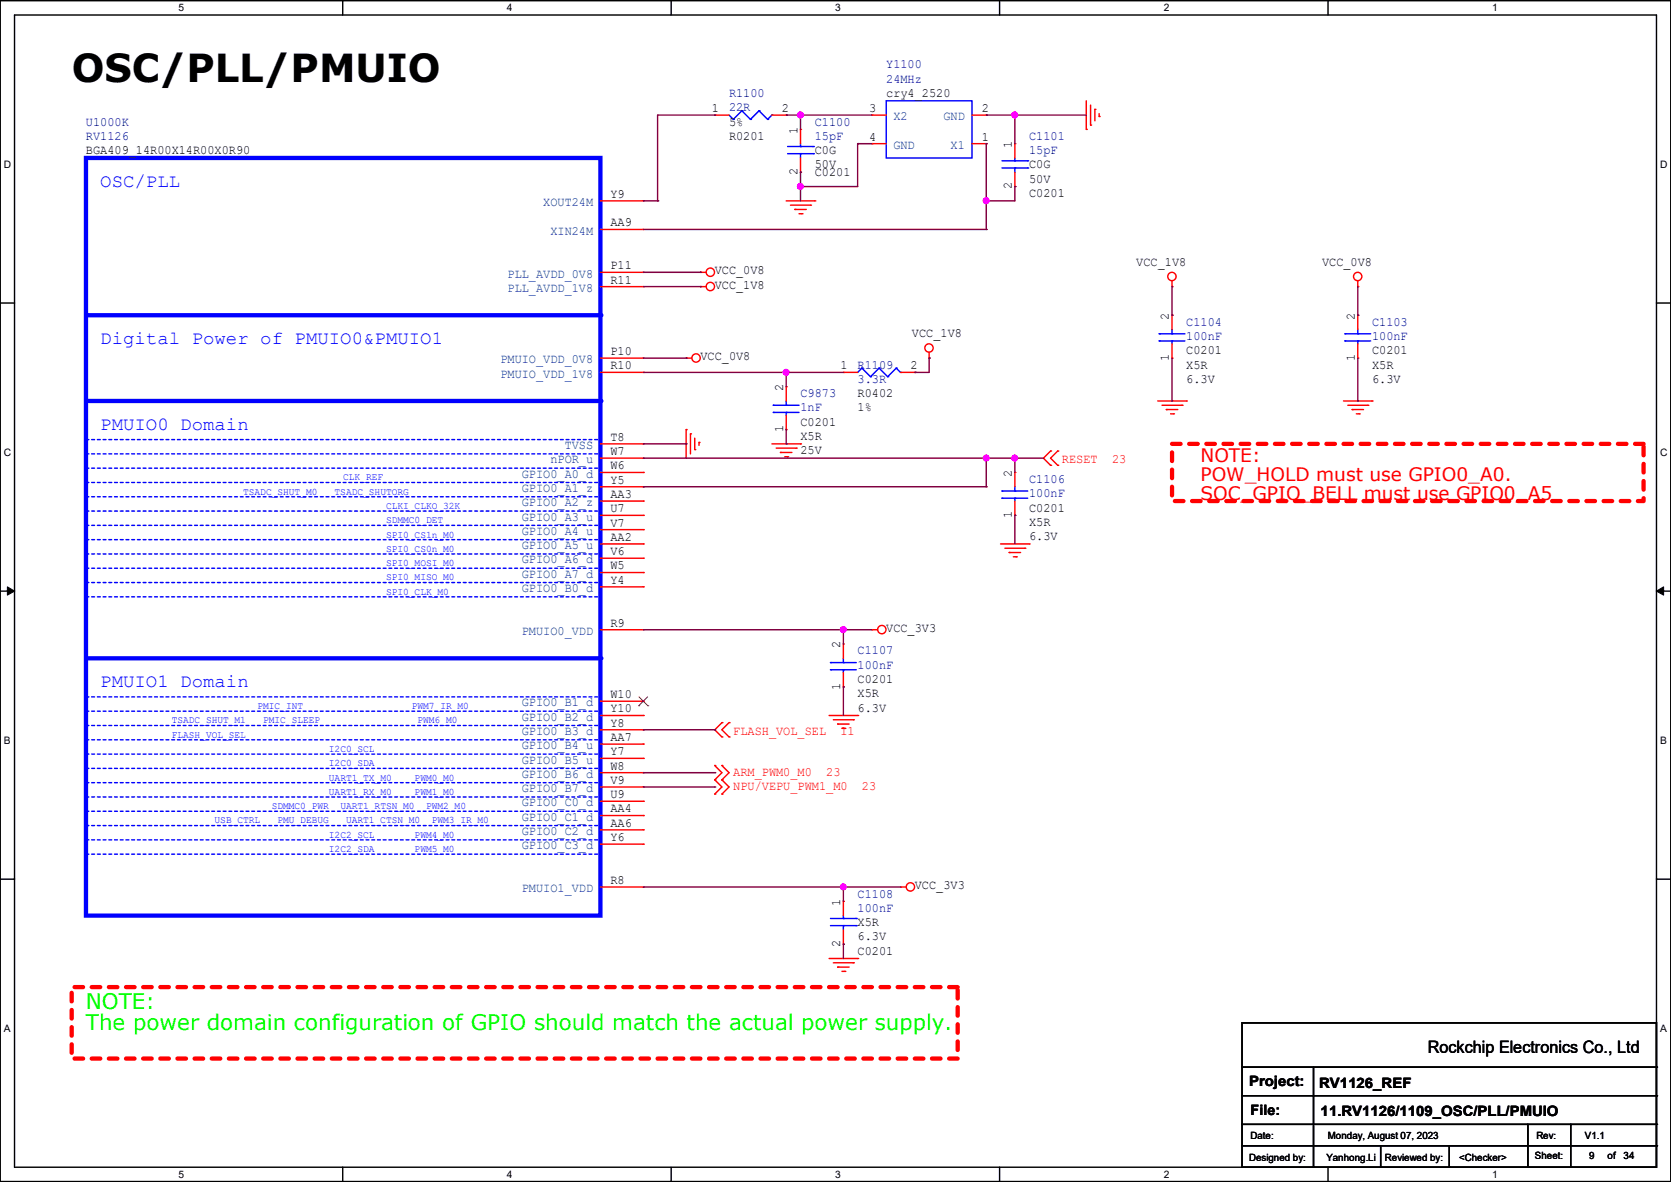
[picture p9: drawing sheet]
<svg xmlns="http://www.w3.org/2000/svg" width="297mm" height="210mm" viewBox="0 0 297 210" stroke-linecap="round" stroke-linejoin="round" font-family="sans-serif">
<path d="M0 .1h297v209.8h-297zM2.6 2.7h291.8v204.7h-291.8z" fill="none" stroke="#000" stroke-width=".25"/>
<g fill="#fff">
<path d="M31.7 .4h1v2h-1z"/>
<path d="M31.7 207.6h1v2h-1z"/>
</g>
<path d="M60.9 .1v2.6M60.9 207.4v2.5" fill="none" stroke="#000" stroke-width=".25"/>
<g fill="#fff">
<path d="M90.1 .4h1v2h-1z"/>
<path d="M90.1 207.6h1v2h-1z"/>
</g>
<path d="M119.3 .1v2.6M119.3 207.4v2.5" fill="none" stroke="#000" stroke-width=".25"/>
<g fill="#fff">
<path d="M148.5 .4h.9v2h-.9z"/>
<path d="M148.5 207.6h.9v2h-.9z"/>
</g>
<path d="M177.7 .1v2.6M177.7 207.4v2.5" fill="none" stroke="#000" stroke-width=".25"/>
<g fill="#fff">
<path d="M206.8 .4h1v2h-1z"/>
<path d="M206.8 207.6h1v2h-1z"/>
</g>
<path d="M236.1 .1v2.6M236.1 207.4v2.5" fill="none" stroke="#000" stroke-width=".25"/>
<g fill="#fff">
<path d="M265.2 .4h1v2h-1z"/>
<path d="M265.2 207.6h1v2h-1z"/>
<path d="M.7 28.2h1.2v2h-1.2z"/>
<path d="M295.1 28.2h1.2v2h-1.2z"/>
<path d="M.7 79.4h1.2v2h-1.2z"/>
<path d="M295.1 79.4h1.2v2h-1.2z"/>
</g>
<path d="M0 53.8h2.6M294.4 53.8h2.6" fill="none" stroke="#000" stroke-width=".25"/>
<g fill="#fff">
<path d="M.7 130.6h1.2v2h-1.2z"/>
<path d="M295.1 130.6h1.1v2h-1.1z"/>
</g>
<path d="M0 105h2.6M294.4 105h2.6" fill="none" stroke="#000" stroke-width=".25"/>
<path d="M1.3 104.3l1.3 .7-1.3 .7zM294.4 105l1.3-.7v1.4z" fill="#000" stroke="#000" stroke-width=".18"/>
<g fill="#fff">
<path d="M.7 181.8h1.2v2h-1.2z"/>
<path d="M295.1 181.8h1.1v2h-1.1z"/>
</g>
<g fill="none" stroke="#000" stroke-width=".25">
<path d="M0 156.2h2.6M294.4 156.2h2.6M220.8 181.7h73.6v25.7h-73.6zM220.8 189.6h73.6M220.8 194.7h73.6M220.8 199.8h73.6M233.5 189.6v17.8M271.6 199.8v7.6M279.2 199.8v7.6M294.4 189.6h.1M294.4 194.7h.1M294.4 199.8h.1"/>
<path d="M220.8 203.6h73.6M233.5 207.4h.1M245.4 207.4h.1M245.4 203.6v3.8M257.6 207.4h.1M257.6 203.6v3.8M271.6 207.4h.1M279.2 207.4h.1M294.4 203.6h.1"/>
</g>
<path d="M208.3 78.9h83.8v10.1h-83.8zM12.7 175.4h157.5v12.7h-157.5z" fill="none" stroke="#f00" stroke-width=".76" stroke-dasharray="1.5 1.5"/>
<g fill="none" stroke="#f00" stroke-width=".25">
<path d="M193.1 17.9v5.1M193.8 18.7v3.5M194.6 19.4h.1M194.6 19.4v2.1M127 20.4h.1M127 20.4h2.6M137.2 20.4h2.5M139.7 20.4h.1M139.7 35.7h5.1M140.5 36.4h3.6M141.3 37.2h.1M141.3 37.2h2"/>
<path d="M142 38h.5M142.3 23h.1M142.3 30.6h.1M142.3 23v2.5M142.3 28.1v2.5M142.5 38h.1M144.1 36.4h.1M144.8 35.7h.1M155 20.4h.1M155 25.5h.1M155 25.5h2.5M155 20.4h2.5"/>
<path d="M172.8 25.5h2.5M172.8 20.4h2.5M175.3 25.5h.1M175.3 20.4h.1M180.4 25.5h.1M180.4 33.1h.1M180.4 25.5v2.6M180.4 30.6v2.5M193.1 23h.1M193.8 22.2h.1M195.4 20.7h.1M195.4 20.2v.5"/>
<path d="M124.5 48.4h.1M124.5 50.9h.1M124.5 48.4h1M124.5 50.9h1M208.3 50.9h.1M208.3 56h.1M208.3 49.9v1M208.3 56v2.5M241.3 50.9h.1M241.3 56h.1M241.3 49.9v1M241.3 56v2.5"/>
<path d="M122 63.6h.1M122 76.3h.1M122 63.6h1M122 76.3v5.1M122.7 77.1h.1M122.7 77.1v3.5M123.5 79.9h.1M123.5 77.9v2M124.2 78.6h.1M124.2 78.6v.5M137.2 78.9h5.1M138 79.6h3.5"/>
<path d="M139.7 76.3h.1M139.7 68.7h.1M139.7 68.7v2.5M139.7 73.8v2.5M141.5 79.6h.1M142.3 78.9h.1M149.9 66.2h.1M149.9 66.2h2.5M160.1 66.2h2.5M162.6 66.2h.1M165.1 63.6h.1M165.1 62.6v1"/>
<path d="M205.8 71.2h5.1M206.5 72h3.6M207.3 72.8h.1M207.3 72.8h2M208.1 73.5h.5M208.3 63.6h.1M208.3 61.1v2.5M208.6 73.5h.1M210.1 72h.1M210.9 71.2h.1M238.8 71.2h5.1M239.6 72h3.5"/>
<path d="M240.3 72.8h.1M240.3 72.8h2.1M241.1 73.5h.5M241.3 63.6h.1M241.3 61.1v2.5M241.6 73.5h.1M243.1 72h.1M243.9 71.2h.1M138.7 80.4h.1M138.7 80.4h2.1M139.5 81.2h.5M140 81.2h.1"/>
<path d="M177.8 96.6h5.1M178.6 97.4h3.6M179.4 98.2h.1M179.4 98.2h2M180.1 98.9h.5M180.4 91.6h.1M180.4 83.9h.1M180.4 83.9v2.6M180.4 89v2.6M180.6 98.9h.1M182.2 97.4h.1M182.9 96.6h.1"/>
<path d="M186.7 80.1h.1M186.7 82.7h.1M186.7 80.1l-1.2 1.3 1.2 1.3M188 82.7h.1M188 80.1h.1M188 80.1l-1.3 1.3 1.3 1.3M149.9 114.4h.1M149.9 114.4v2.6M149.9 119.5v2.5M155 111.9h.1M155 111.9h1M127 138.6h.1"/>
<path d="M127 136h.1M127 138.6l1.3 1.2-1.3 1.3M127 136l1.3 1.3-1.3 1.3M128.3 128.4h.1M128.3 130.9h.1M128.3 138.6h.1M128.3 136h.1M128.3 136l1.3 1.3-1.3 1.3M128.3 128.4l-1.3 1.3 1.3 1.2M128.3 138.6l1.3 1.2-1.3 1.3M129.6 130.9h.1M129.6 128.4h.1"/>
<path d="M129.6 128.4l-1.3 1.3 1.3 1.2M147.4 127.1h5M148.1 127.9h3.6M148.9 128.7h.1M148.9 128.7h2M149.6 129.4h.6M149.9 122h.1M150.2 129.4h.1M151.7 127.9h.1M152.4 127.1h.1M127 141.1h.1M128.3 141.1h.1"/>
<path d="M160.1 157.6h.1M160.1 157.6h1M147.4 170.3h5M148.1 171.1h3.6M148.9 171.8h.1M148.9 171.8h2M149.6 172.6h.6M150.2 172.6h.1M151.7 171.1h.1M152.4 170.3h.1"/>
<circle cx="126.3" cy="48.4" r=".74"/>
<circle cx="126.3" cy="50.9" r=".74"/>
<circle cx="208.3" cy="49.1" r=".74"/>
<circle cx="241.3" cy="49.1" r=".74"/>
<circle cx="123.7" cy="63.6" r=".74"/>
<circle cx="165.1" cy="61.8" r=".74"/>
<circle cx="156.7" cy="111.9" r=".74"/>
<circle cx="161.8" cy="157.6" r=".74"/>
</g>
<g fill="none" stroke="#00f" stroke-width=".25">
<path d="M131.9 19.7h.1M131.9 19.7l-1.6 1.5M131.9 19.7l1.5 1.5M134.9 19.7h.1M134.9 19.7l-1.5 1.5M134.9 19.7l1.5 1.5M157.5 17.9h15.3v10.2h-15.3zM129.6 20.4l.7 .8M130.3 21.2h.1M133.4 21.2h.1M136.4 21.2h.1M137.2 20.4h.1"/>
<path d="M137.2 20.4l-.8 .8M140 27.3h4.6M140 26h4.6M142.3 26h.1M142.3 27.3h.1M142.3 25.5v.5M142.3 27.3v.8M144.6 27.3h.1M144.6 26h.1M178.1 29.8h4.6M178.1 28.6h4.6M180.4 28.6h.1"/>
<path d="M180.4 29.8h.1M180.4 28.1v.5M180.4 29.8v.8M182.7 29.8h.1M182.7 28.6h.1M206 59.3h.1M206 59.3h4.6M208.3 59.3h.1M208.3 58.5v.8M239.1 59.3h.1M239.1 59.3h4.5M241.3 59.3h.1"/>
<path d="M241.3 58.5v.8M137.5 72h.1M137.5 73.3h.1M137.5 72h4.5M137.5 73.3h4.5M139.7 73.3h.1M139.7 72h.1M139.7 71.2v.8M139.7 73.3v.5M153.2 65.4h.1M153.2 65.4l-.8 .8M153.2 65.4l1.5 1.5"/>
<path d="M154.7 66.9h.1M156.3 65.4h.1M156.3 65.4l-1.6 1.5M156.3 65.4l1.5 1.5M157.8 66.9h.1M159.3 65.4h.1M159.3 65.4l-1.5 1.5M159.3 65.4l.8 .8M160.1 66.2h.1M206 60.6h.1M206 60.6h4.6M208.3 60.6h.1"/>
<path d="M208.3 60.6v.5M239.1 60.6h.1M239.1 60.6h4.5M241.3 60.6h.1M241.3 60.6v.5M178.1 87.2h.1M178.1 88.5h.1M178.1 87.2h4.6M178.1 88.5h4.6M180.4 88.5h.1M180.4 87.2h.1M180.4 86.5v.7"/>
<path d="M180.4 88.5v.5M147.6 117.7h.1M147.6 119h.1M147.6 117.7h4.6M147.6 119h4.6M149.9 119h.1M149.9 117.7h.1M149.9 117v.7M149.9 119v.5"/>
</g>
<path d="M15.3 28.1h91.4v134.6h-91.4zM15.3 56h91.4" fill="none" stroke="#00f" stroke-width=".76"/>
<circle cx="106.7" cy="56" r=".38" fill="#00f"/>
<path d="M15.3 71.2h91.4" fill="none" stroke="#00f" stroke-width=".76"/>
<circle cx="106.7" cy="71.2" r=".38" fill="#00f"/>
<path d="M15.3 117h91.4" fill="none" stroke="#00f" stroke-width=".76"/>
<circle cx="106.7" cy="117" r=".38" fill="#00f"/>
<g fill="none" stroke="#00f" stroke-width=".25" stroke-dasharray=".5">
<path d="M15.3 78.1h91.4M106.7 78.1h.1M15.3 83.2h91.4M15.3 85.7h91.4M15.3 80.6h91.4M15.3 93.3h91.4M15.3 88.3h91.4M15.3 95.9h91.4M15.3 90.8h91.4M15.3 98.4h91.4M106.7 83.2h.1M106.7 85.7h.1"/>
<path d="M106.7 80.6h.1M106.7 93.3h.1M106.7 88.3h.1M106.7 95.9h.1M106.7 90.8h.1M106.7 98.4h.1M15.3 103.5h91.4M15.3 106h91.4M15.3 101h91.4M106.7 103.5h.1M106.7 106h.1M106.7 101h.1"/>
<path d="M15.3 123.8h91.4M15.3 126.4h91.4M15.3 128.9h91.4M15.3 131.4h91.4M15.3 139.1h91.4M15.3 134h91.4M15.3 136.5h91.4M106.7 123.8h.1M106.7 126.4h.1M106.7 128.9h.1M106.7 131.4h.1M106.7 139.1h.1"/>
<path d="M106.7 134h.1M106.7 136.5h.1M15.3 141.6h91.4M15.3 149.2h91.4M15.3 144.1h91.4M15.3 151.8h91.4M15.3 146.7h91.4M106.7 141.6h.1M106.7 149.2h.1M106.7 144.1h.1M106.7 151.8h.1M106.7 146.7h.1"/>
</g>
<g fill="none" stroke="#f00" stroke-width=".25">
<path d="M106.7 35.7h7.6M114.3 35.7h.1M106.7 40.8h7.6M106.7 48.4h7.6M106.7 50.9h7.6M114.3 40.8h.1M114.3 48.4h.1M114.3 50.9h.1M106.7 78.9h7.6M106.7 63.6h7.6M106.7 66.2h7.6M114.3 78.9h.1"/>
<path d="M114.3 63.6h.1M114.3 66.2h.1M106.7 81.4h7.6M106.7 83.9h7.6M106.7 86.5h7.6M106.7 89h7.6M106.7 91.6h7.6M106.7 94.1h7.6M106.7 96.6h7.6M106.7 99.2h7.6M114.3 81.4h.1M114.3 83.9h.1"/>
<path d="M114.3 86.5h.1M114.3 89h.1M114.3 91.6h.1M114.3 94.1h.1M114.3 96.6h.1M114.3 99.2h.1M106.7 101.7h7.6M106.7 104.3h7.6M106.7 111.9h7.6M114.3 101.7h.1M114.3 104.3h.1M114.3 111.9h.1"/>
<path d="M106.7 137.3h7.6M106.7 139.8h7.6M106.7 124.6h7.6M106.7 127.1h7.6M106.7 129.7h7.6M106.7 134.7h7.6M106.7 132.2h7.6M114.3 137.3h.1M114.3 139.8h.1M114.3 124.6h.1M114.3 127.1h.1M114.3 129.7h.1"/>
<path d="M114.3 134.7h.1M114.3 132.2h.1M106.7 142.4h7.6M106.7 150h7.6M106.7 157.6h7.6M106.7 147.4h7.6M106.7 144.9h7.6M114.3 142.4h.1M114.3 150h.1M114.3 157.6h.1M114.3 147.4h.1M114.3 144.9h.1"/>
<path d="M149.9 160.1h.1M149.9 167.8h.1M149.9 160.1v2.6M149.9 165.2v2.6"/>
</g>
<path d="M113.5 125.4h.1M113.6 123.8l1.5 1.6M115.1 123.8l-1.6 1.6M115.1 125.4h.1" fill="none" stroke="#804000" stroke-width=".18"/>
<path d="M147.6 164.5h4.6M147.6 163.2h4.6M149.9 163.2h.1M149.9 164.5h.1M149.9 162.7v.5M149.9 164.5v.7M152.2 164.5h.1M152.2 163.2h.1" fill="none" stroke="#00f" stroke-width=".25"/>
<g fill="none" stroke="#800040" stroke-width=".25">
<path d="M114.3 35.7h2.6M116.9 35.7h.1M127 20.4h.1M127 20.4h-10.1v15.3M139.7 20.4h.1M139.7 20.4h15.3M142.3 33.1h.1M142.3 20.4h.1M142.3 30.6h.1M142.3 20.4v2.6M142.3 30.6v5.1M152.4 25.5h.1"/>
<path d="M152.4 25.5v7.6h-10.1M152.4 25.5h2.6M175.3 20.4h.1M175.3 35.7h.1M175.3 25.5h.1M175.3 20.4h17.8M175.3 25.5v15.3M180.4 33.1h.1M180.4 20.4h.1M180.4 20.4v5.1M180.4 33.1v2.6h-5.1M114.3 40.8h61"/>
<path d="M114.3 48.4h10.2M114.3 50.9h10.2M124.5 48.4h.1M124.5 50.9h.1M175.3 40.8h.1M208.3 56h.1M208.3 50.9v5.1M241.3 56h.1M241.3 50.9v5.1M114.3 78.9h7.7M114.3 63.6h7.7M114.3 66.2h35.6"/>
<path d="M122 78.9h.1M122 63.6h.1M139.7 66.2h.1M139.7 78.9h.1M139.7 66.2v2.5M139.7 76.3v2.6M162.6 66.2h.1M165.1 63.6h.1M165.1 63.6v2.6h-2.5M208.3 71.2h.1M208.3 63.6v7.6M241.3 71.2h.1"/>
<path d="M241.3 63.6v7.6M114.3 81.4h71.2M114.3 86.5h61M175.3 81.4h.1M175.3 86.5h.1M175.3 81.4v5.1M180.4 81.4h.1M180.4 91.6h.1M180.4 81.4v2.5M180.4 91.6v5M114.3 111.9h40.7M149.9 111.9h.1"/>
<path d="M149.9 111.9v2.5M114.3 129.7h12.7M114.3 137.3h12.7M114.3 139.8h12.7M127 129.7h.1M127 137.3h.1M127 139.8h.1M149.9 122h.1M149.9 122v5.1M114.3 157.6h45.8M149.9 157.6h.1M149.9 157.6v2.5"/>
<path d="M149.9 167.8h.1M149.9 167.8v2.5"/>
</g>
<g fill="#f0f" stroke="#f0f" stroke-width=".25">
<circle cx="142.3" cy="33.1" r=".49"/>
<circle cx="142.3" cy="20.4" r=".49"/>
<circle cx="175.3" cy="35.7" r=".49"/>
<circle cx="180.4" cy="20.4" r=".49"/>
<circle cx="175.3" cy="81.4" r=".49"/>
<circle cx="149.9" cy="157.6" r=".49"/>
<circle cx="149.9" cy="111.9" r=".49"/>
<circle cx="180.4" cy="81.4" r=".49"/>
<circle cx="139.7" cy="66.1" r=".49"/>
</g>
<text font-size="6.9" x="12.7" y="14.6">OSC/PLL/PMUIO</text>
<g font-size="3.8" fill="#0f0">
<text x="15.3" y="179.2">NOTE:</text>
<text x="15.3" y="183">The power domain configuration of GPIO should match the actual power supply.</text>
</g>
<g font-size="3.3" fill="#00f">
<text x="17.8" y="33.2">OSC/PLL</text>
<text x="17.8" y="61.2">Digital Power of PMUIO0&amp;PMUIO1</text>
<text x="17.8" y="76.4">PMUIO0 Domain</text>
<text x="17.8" y="122.1">PMUIO1 Domain</text>
</g>
<g font-size="3.3" fill="#f00">
<text x="213.4" y="82.2">NOTE:</text>
<text x="213.4" y="85.5">POW_HOLD must use GPIO0_A0.</text>
<text x="213.4" y="88.8">SOC_GPIO_BELL must use GPIO0_A5</text>
</g>
<text font-size="3" x="253.8" y="187">Rockchip Electronics Co., Ltd</text>
<g font-size="2.5">
<text x="222" y="193">Project:</text>
<text x="234.5" y="193.3">RV1126_REF</text>
<text x="222.3" y="198.1">File:</text>
<text x="234.7" y="198.3">11.RV1126/1109_OSC/PLL/PMUIO</text>
</g>
<g font-size="2.3" fill="#000080">
<text x="129.6" y="17.2">R1100</text>
<text x="157.5" y="12.1">Y1100</text>
<text x="157.5" y="14.7">24MHz</text>
<text x="15.3" y="22.3">U1000K</text>
<text x="129.6" y="19.8">22R</text>
<text x="144.8" y="22.3">C1100</text>
<text x="15.3" y="24.9">RV1126</text>
<text x="144.8" y="24.9">15pF</text>
<text x="182.9" y="24.9">C1101</text>
<text x="182.9" y="27.4">15pF</text>
<text x="210.9" y="57.9">C1104</text>
<text x="243.9" y="57.9">C1103</text>
<text x="152.4" y="65.5">R1109</text>
<text x="210.9" y="60.4">100nF</text>
<text x="243.9" y="60.4">100nF</text>
<text x="142.3" y="70.6">C9873</text>
<text x="152.4" y="68">3.3R</text>
<text x="142.3" y="73.1">1nF</text>
<text x="182.9" y="85.8">C1106</text>
<text x="182.9" y="88.3">100nF</text>
<text x="152.4" y="116.3">C1107</text>
<text x="152.4" y="118.8">100nF</text>
<text x="152.4" y="159.5">C1108</text>
<text x="152.4" y="162">100nF</text>
</g>
<g font-size="2.3">
<text x="157.5" y="17.2">cry4_2520</text>
<text x="126.5" y="19.9">1</text>
<text x="129.6" y="22.3">5%</text>
<text x="139" y="19.9">2</text>
<text x="141.7" y="23.7" transform="rotate(-90 141.7 23.7)">1</text>
<text x="154.5" y="19.9">3</text>
<text x="174.5" y="19.9">2</text>
<text x="15.3" y="27.4">BGA409_14R00X14R00X0R90</text>
<text x="129.6" y="24.9">R0201</text>
<text x="144.8" y="27.4">C0G</text>
<text x="144.8" y="29.9">50V</text>
<text x="154.5" y="25">4</text>
<text x="174.5" y="25">1</text>
<text x="179.8" y="26.3" transform="rotate(-90 179.8 26.3)">1</text>
<text x="182.9" y="29.9">C0G</text>
<text x="108.5" y="35.1">Y9</text>
<text x="141.7" y="31.1" transform="rotate(-90 141.7 31.1)">2</text>
<text x="144.8" y="31.2">C0201</text>
<text x="179.8" y="33.7" transform="rotate(-90 179.8 33.7)">2</text>
<text x="182.9" y="35">C0201</text>
<text x="182.9" y="32.5">50V</text>
<text x="108.5" y="40.2">AA9</text>
<text x="108.5" y="47.8">P11</text>
<text x="202" y="47.2">VCC_1V8</text>
<text x="235" y="47.2">VCC_0V8</text>
<text x="108.5" y="50.4">R11</text>
<text x="127" y="48.7">VCC_0V8</text>
<text x="127" y="51.3">VCC_1V8</text>
<text x="162.1" y="59.9">VCC_1V8</text>
<text x="207.8" y="56.8" transform="rotate(-90 207.8 56.8)">2</text>
<text x="240.8" y="56.8" transform="rotate(-90 240.8 56.8)">2</text>
<text x="108.5" y="63.1">P10</text>
<text x="108.5" y="65.6">R10</text>
<text x="124.5" y="64">VCC_0V8</text>
<text x="149.4" y="65.6">1</text>
<text x="161.8" y="65.6">2</text>
<text x="207.8" y="64.1" transform="rotate(-90 207.8 64.1)">1</text>
<text x="210.9" y="62.9">C0201</text>
<text x="210.9" y="65.5">X5R</text>
<text x="240.8" y="64.1" transform="rotate(-90 240.8 64.1)">1</text>
<text x="243.9" y="62.9">C0201</text>
<text x="243.9" y="65.5">X5R</text>
<text x="139.2" y="69.5" transform="rotate(-90 139.2 69.5)">2</text>
<text x="152.4" y="70.6">R0402</text>
<text x="210.9" y="68">6.3V</text>
<text x="243.9" y="68">6.3V</text>
<text x="139.2" y="76.8" transform="rotate(-90 139.2 76.8)">1</text>
<text x="142.3" y="75.6">C0201</text>
<text x="152.4" y="73.1">1%</text>
<text x="108.5" y="78.3">T8</text>
<text x="108.5" y="80.9">W7</text>
<text x="108.5" y="83.4">W6</text>
<text x="142.3" y="78.2">X5R</text>
<text x="142.3" y="80.7">25V</text>
<text x="108.5" y="85.9">Y5</text>
<text x="108.5" y="88.5">AA3</text>
<text x="179.8" y="84.7" transform="rotate(-90 179.8 84.7)">2</text>
<text x="108.5" y="91">U7</text>
<text x="108.5" y="93.6">V7</text>
<text x="179.8" y="92.1" transform="rotate(-90 179.8 92.1)">1</text>
<text x="182.9" y="90.9">C0201</text>
<text x="182.9" y="93.4">X5R</text>
<text x="182.9" y="96">6.3V</text>
<text x="108.5" y="96.1">AA2</text>
<text x="108.5" y="101.2">W5</text>
<text x="108.5" y="98.6">V6</text>
<text x="108.5" y="103.7">Y4</text>
<text x="108.5" y="111.3">R9</text>
<text x="157.5" y="112.2">VCC_3V3</text>
<text x="149.4" y="115.2" transform="rotate(-90 149.4 115.2)">2</text>
<text x="108.5" y="124">W10</text>
<text x="149.4" y="122.6" transform="rotate(-90 149.4 122.6)">1</text>
<text x="152.4" y="121.4">C0201</text>
<text x="152.4" y="123.9">X5R</text>
<text x="108.5" y="126.6">Y10</text>
<text x="108.5" y="129.1">Y8</text>
<text x="108.5" y="131.7">AA7</text>
<text x="152.4" y="126.4">6.3V</text>
<text x="108.5" y="136.7">W8</text>
<text x="108.5" y="134.2">Y7</text>
<text x="108.5" y="139.3">V9</text>
<text x="108.5" y="141.8">U9</text>
<text x="108.5" y="149.4">Y6</text>
<text x="108.5" y="146.9">AA6</text>
<text x="108.5" y="144.4">AA4</text>
<text x="108.5" y="157.1">R8</text>
<text x="149.4" y="160.9" transform="rotate(-90 149.4 160.9)">1</text>
<text x="162.6" y="157.9">VCC_3V3</text>
<text x="152.4" y="164.5">X5R</text>
<text x="152.4" y="167.1">6.3V</text>
<text x="149.4" y="168.3" transform="rotate(-90 149.4 168.3)">2</text>
<text x="152.4" y="169.6">C0201</text>
</g>
<g font-size="2.3" fill="#004080">
<text x="158.8" y="21.4">X2</text>
<text x="167.7" y="21.4">GND</text>
<text x="158.8" y="26.5">GND</text>
<text x="169" y="26.5">X1</text>
<text x="96.6" y="36.6">XOUT24M</text>
<text x="97.8" y="41.7">XIN24M</text>
<text x="90.2" y="49.3">PLL_AVDD_0V8</text>
<text x="90.2" y="51.9">PLL_AVDD_1V8</text>
<text x="88.9" y="64.6">PMUIO_VDD_0V8</text>
<text x="88.9" y="67.1">PMUIO_VDD_1V8</text>
<text x="97.8" y="82.3">nPOR_u</text>
<text x="100.4" y="79.8">TVSS</text>
<text x="92.8" y="84.9">GPIO0_A0_d</text>
<text x="92.8" y="87.4">GPIO0_A1_z</text>
<text x="92.8" y="90">GPIO0_A2_z</text>
<text x="92.8" y="92.5">GPIO0_A3_u</text>
<text x="92.8" y="95">GPIO0_A4_u</text>
<text x="92.8" y="97.6">GPIO0_A5_u</text>
<text x="92.8" y="100.1">GPIO0_A6_d</text>
<text x="92.8" y="102.7">GPIO0_A7_d</text>
<text x="92.8" y="105.2">GPIO0_B0_d</text>
<text x="92.8" y="112.8">PMUIO0_VDD</text>
<text x="92.8" y="125.5">GPIO0_B1_d</text>
<text x="92.8" y="128.1">GPIO0_B2_d</text>
<text x="92.8" y="130.6">GPIO0_B3_d</text>
<text x="92.8" y="135.7">GPIO0_B5_u</text>
<text x="92.8" y="133.1">GPIO0_B4_u</text>
<text x="92.8" y="138.2">GPIO0_B6_d</text>
<text x="92.8" y="140.8">GPIO0_B7_d</text>
<text x="92.8" y="143.3">GPIO0_C0_d</text>
<text x="92.8" y="148.4">GPIO0_C2_d</text>
<text x="92.8" y="145.8">GPIO0_C1_d</text>
<text x="92.8" y="150.9">GPIO0_C3_d</text>
<text x="92.8" y="158.5">PMUIO1_VDD</text>
</g>
<g font-size="2.3" fill="#f00">
<text x="188.8" y="82.3">RESET</text>
<text x="197.7" y="82.3">23</text>
<text x="130.3" y="130.5">FLASH_VOL_SEL</text>
<text x="149.4" y="130.5">11</text>
<text x="130.3" y="137.9">ARM_PWM0_M0</text>
<text x="146.9" y="137.9">23</text>
<text x="130.3" y="140.4">NPU/VEPU_PWM1_M0</text>
<text x="153.2" y="140.4">23</text>
</g>
<g font-size="1.8">
<text x="31.7" y="2">5</text>
<text x="90.1" y="2">4</text>
<text x="148.5" y="2">3</text>
<text x="206.8" y="2">2</text>
<text x="265.2" y="2">1</text>
<text x=".7" y="29.8">D</text>
<text x="295.1" y="29.8">D</text>
<text x=".7" y="81">C</text>
<text x="295.1" y="81">C</text>
<text x=".7" y="132.2">B</text>
<text x="295.1" y="132.2">B</text>
<text x=".7" y="183.4">A</text>
<text x="295.1" y="183.4">A</text>
<text x="222.3" y="202.4">Date:</text>
<text x="236" y="202.4">Monday, August 07, 2023</text>
<text x="273.1" y="202.4">Rev:</text>
<text x="281.7" y="202.4">V1.1</text>
<text x="31.7" y="209.3">5</text>
<text x="90.1" y="209.3">4</text>
<text x="148.5" y="209.3">3</text>
<text x="206.8" y="209.3">2</text>
<text x="222" y="206.2">Designed by:</text>
<text x="235.7" y="206.2">Yanhong.Li</text>
<text x="246.2" y="206.2">Reviewed by:</text>
<text x="259.4" y="206.2">&lt;Checker&gt;</text>
<text x="265.2" y="209.3">1</text>
<text x="272.8" y="206">Sheet:</text>
<text x="282.5" y="206">9</text>
<text x="285.7" y="206">of</text>
<text x="288.6" y="206">34</text>
</g>
<g font-size="1.8" fill="#00f">
<text x="43.2" y="87.9">TSADC_SHUT_M0</text>
<text x="59.5" y="87.9">TSADC_SHUTORG</text>
<text x="61" y="85.3">CLK_REF</text>
<text x="68.6" y="90.4">CLKI_CLKO_32K</text>
<text x="68.6" y="93">SDMMC0_DET</text>
<text x="68.6" y="95.5">SPI0_CS1n_M0</text>
<text x="68.6" y="98">SPI0_CS0n_M0</text>
<text x="68.6" y="100.6">SPI0_MOSI_M0</text>
<text x="68.6" y="103.1">SPI0_MISO_M0</text>
<text x="68.6" y="105.7">SPI0_CLK_M0</text>
<text x="45.8" y="126">PMIC_INT</text>
<text x="73.2" y="126">PWM7_IR_M0</text>
<text x="30.5" y="128.5">TSADC_SHUT_M1</text>
<text x="30.5" y="131.1">FLASH_VOL_SEL</text>
<text x="46.8" y="128.5">PMIC_SLEEP</text>
<text x="74.2" y="128.5">PWM6_M0</text>
<text x="58.5" y="133.6">I2C0_SCL</text>
<text x="58.5" y="136.1">I2C0_SDA</text>
<text x="48.3" y="143.8">SDMMC0_PWR</text>
<text x="58.5" y="138.7">UART1_TX_M0</text>
<text x="58.5" y="141.2">UART1_RX_M0</text>
<text x="60.5" y="143.8">UART1_RTSN_M0</text>
<text x="73.7" y="138.7">PWM0_M0</text>
<text x="73.7" y="141.2">PWM1_M0</text>
<text x="75.7" y="143.8">PWM2_M0</text>
<text x="38.1" y="146.3">USB_CTRL</text>
<text x="49.3" y="146.3">PMU_DEBUG</text>
<text x="58.5" y="148.8">I2C2_SCL</text>
<text x="61.5" y="146.3">UART1_CTSN_M0</text>
<text x="73.7" y="148.8">PWM4_M0</text>
<text x="76.7" y="146.3">PWM3_IR_M0</text>
<text x="58.5" y="151.4">I2C2_SDA</text>
<text x="73.7" y="151.4">PWM5_M0</text>
</g>
</svg>
